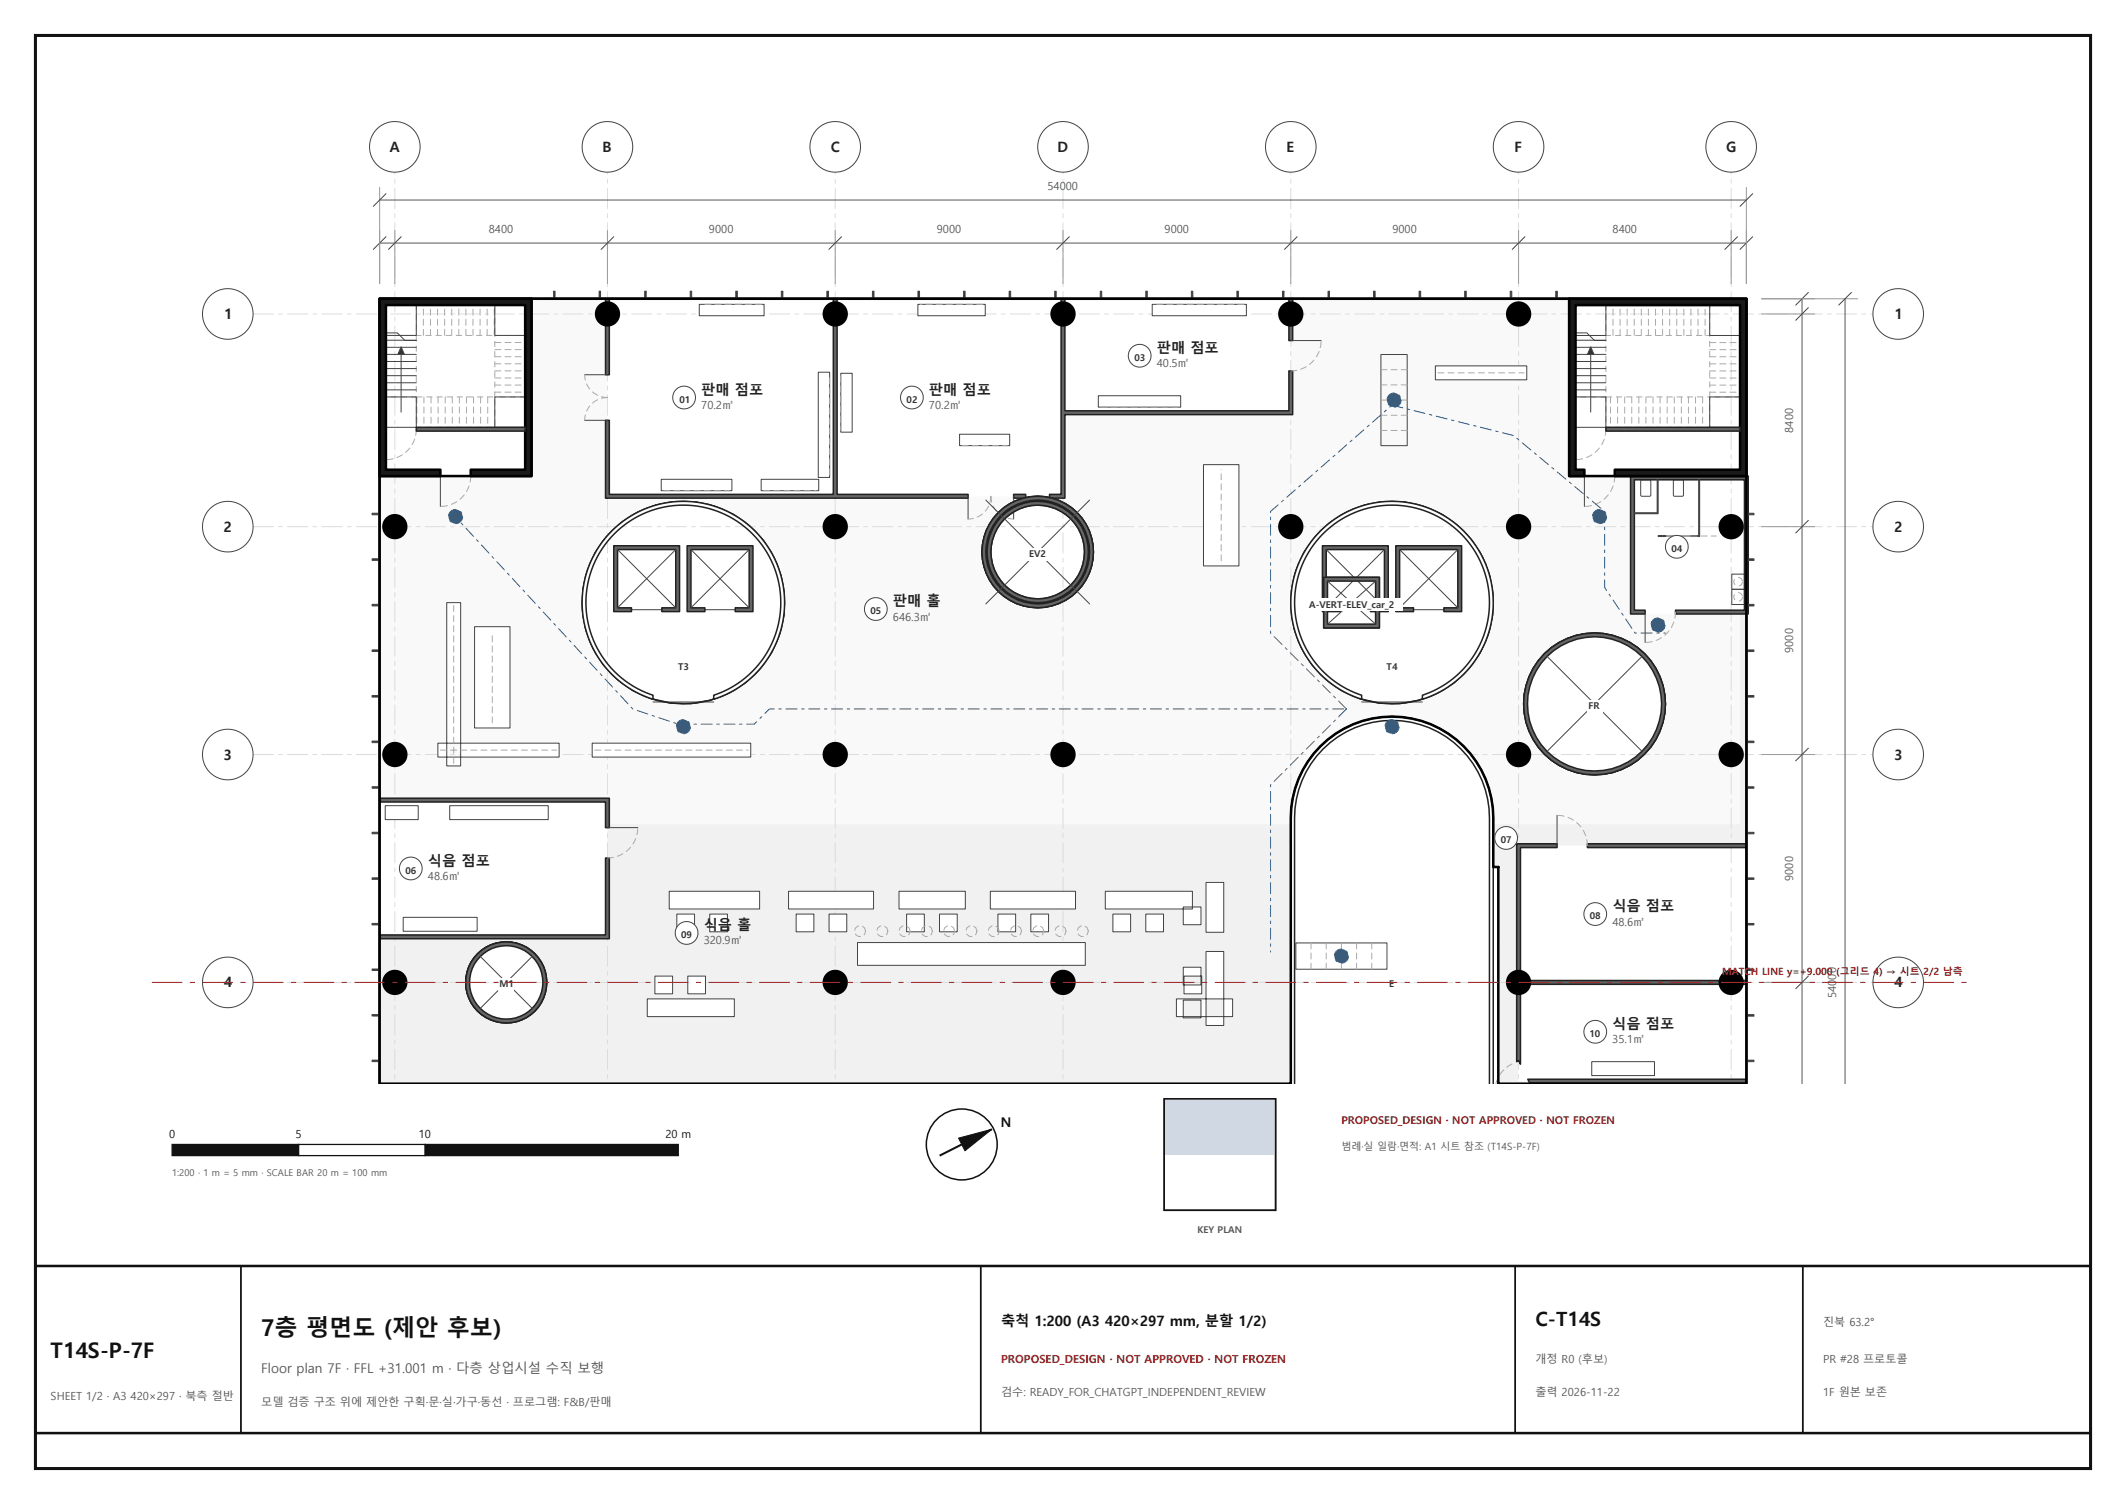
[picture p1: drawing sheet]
<svg xmlns="http://www.w3.org/2000/svg" width="420mm" height="297mm" viewBox="0 0 420 297" stroke-linecap="round" stroke-linejoin="round" font-family="sans-serif">
<path d="M7 7h406v283h-406z" fill="none" stroke="#111" stroke-width=".6"/>
<g fill="#fff">
<path d="M120 59h45v39h-45z" fill-rule="evenodd"/>
<path d="M165 59h45v39h-45z" fill-rule="evenodd"/>
<path d="M210 59h45v22.5h-45z" fill-rule="evenodd"/>
</g>
<path d="M105 59h139.3l-124.3 .1 .1 38.9 83.9 .1-1.9 .3-2.6 1.1-2.3 1.7-.9 1.1-.8 1.2a11.1 11.1 0 0 0-.7 9.7l1.5 2.5a11.1 11.1 0 0 0 7.3 4.2l1.4 .1a10.9 10.9 0 0 0 5.5-1.5l1.2-.8 2-2a11 11 0 0 0-7.7-17.6l3.9-.1 .1-.1v-16.4h44.9l.1-22.4-.1-.1h55.1v34.9l.1 .1h12.2l-.2 .4v26.7l.4 .2h21.3l-.1 41.5h-48.7l-.1-3.3-.3-1.9-.5-1.9-1-2.7a19.4 19.4 0 0 0-4-5.6l-1.4-1.4-3.3-2.1a20.4 20.4 0 0 0-13.3-2l-1.9 .5a20.3 20.3 0 0 0-12.7 11.4l-.6 1.9-.5 1.9-.3 1.9-.1 3.3h-135v-4.7l-.1-.1h-44.8l-.1 .2v9.9v-74.1h30zM301 139a14 14 0 0 0 28 0 14 14 0 0 0-28 0zM259.8 106a22.2 22.2 0 0 0-4.7 10.6 20.1 20.1 0 0 0 6.9 17.6l3.2 2.2a20 20 0 0 0 26.1-6 20 20 0 0 0-3.3-26.6l-3.1-2.2a20 20 0 0 0-22.2 1.7zM119.8 105.9l-2.2 3.3-1.6 3.5a19.9 19.9 0 0 0-.9 7.8l.6 3.8a19.3 19.3 0 0 0 3.6 7 20.8 20.8 0 0 0 17.2 7.7l3.9-.7a20.7 20.7 0 0 0 13.6-13.1l.9-3.8v-3.9a20 20 0 0 0-6.9-13.7l-3.1-2.2a19.7 19.7 0 0 0-7.5-2.4 19.7 19.7 0 0 0-7.8 .5l-3.6 1.5-3.3 2z" fill-rule="evenodd" fill="#f9f9f9"/>
<path d="M75 158h45v27h-45z" fill-rule="evenodd" fill="#fff"/>
<path d="M295 162.6l.1 .2 48.6-.1 .1-41.4h1.2v45.8l-.1-.1h-44.8l-.1 .2v46.2l44.9 .1 .1-.1v-11.4v12h-49v-42.6l-.1-.2h-.9z" fill-rule="evenodd" fill="#f1f1f1"/>
<path d="M300 167h45v27h-45z" fill-rule="evenodd" fill="#fff"/>
<path d="M75 185h44.9l.1-22.2h135v51.2h-180zM92 194a8 8 0 0 0 16 0 8 8 0 0 0-16 0z" fill-rule="evenodd" fill="#f1f1f1"/>
<path d="M300 194h45v19.5h-45z" fill-rule="evenodd" fill="#fff"/>
<g fill="none" stroke="#222" stroke-width=".3">
<path d="M119.8 106a20 20 0 0 1 17.6-6.8 20.7 20.7 0 0 1 15.4 10.8l1.5 3.6 .6 3.9a22.3 22.3 0 0 1-2.5 11.3 22.2 22.2 0 0 1-8.4 8.1 22.2 22.2 0 0 1-11.4 1.9 22.3 22.3 0 0 1-10.6-4.6 19.9 19.9 0 0 1-6.3-9.8 22.5 22.5 0 0 1 .3-11.6l1.6-3.6zM259.8 106a19.9 19.9 0 0 1 6.2-4.8 20.7 20.7 0 0 1 18.8 .4l1.6 1.1a19.8 19.8 0 0 1-4.2 34.9 18 18 0 0 1-11.5 .8 18 18 0 0 1-10.1-5.6 19.2 19.2 0 0 1-5-18.1l.4-1.9 1.6-3.6z"/>
<circle cx="205" cy="109" r="11"/>
<circle cx="315" cy="139" r="14"/>
<circle cx="100" cy="194" r="8"/>
</g>
<path d="M50 62h320M50 104h320M50 149h320M50 194h320M78 214v-180M120 214v-180M165 214v-180M210 214v-180M255 214v-180M300 214v-180M342 214v-180" fill="none" stroke="#dcdcdc" stroke-width=".2" stroke-dasharray="4 1 .8 1"/>
<path d="M161.6 73.5h2.3v20.8h-2.3zM138.1 60.1h12.8v2.2h-12.8zM130.6 94.7h14v2.2h-14zM150.4 94.7h11.3v2.2h-11.3z" fill-rule="evenodd" fill="#fff" stroke="#444" stroke-width=".2"/>
<path d="M150.4 60.1h-11.8M131.1 96.9h13M150.9 96.9h10.3M163.9 93.8v-19.8" fill="none" stroke="#aaa" stroke-width=".2" stroke-dasharray="1.2 .8"/>
<path d="M181.3 60.1h13.3v2.2h-13.3zM166.1 73.7h2.2v11.6h-2.2zM189.6 85.7h9.9v2.3h-9.9z" fill-rule="evenodd" fill="#fff" stroke="#444" stroke-width=".2"/>
<path d="M166.1 74.2v10.6M194.1 60.1h-12.3M190.1 88h8.9" fill="none" stroke="#aaa" stroke-width=".2" stroke-dasharray="1.2 .8"/>
<path d="M227.6 60.1h18.6v2.2h-18.6zM217 78.1h16.3v2.3h-16.3z" fill-rule="evenodd" fill="#fff" stroke="#444" stroke-width=".2"/>
<path d="M245.7 60.1h-17.6M217.5 80.4h15.3" fill="none" stroke="#aaa" stroke-width=".2" stroke-dasharray="1.2 .8"/>
<path d="M86.5 146.8v2.7h24v-2.7zM117 146.8v2.7h31.3v-2.7zM283.6 72.3v2.7h18v-2.7zM88.3 119v32.3h2.7v-32.3zM93.8 123.8v20h7v-20zM237.8 91.8v20h7v-20z" fill-rule="evenodd" fill="#fff" stroke="#444" stroke-width=".2"/>
<path d="M284.1 73.6h17M241.3 110.8v-18M87 148.1h23M89.6 150.8v-31.3M97.3 142.8v-18M117.5 148.1h30.3" fill="none" stroke="#aaa" stroke-width=".2" stroke-dasharray="1.2 .8"/>
<g fill="#fff" stroke="#444" stroke-width=".2">
<path d="M79.7 181.1h14.6v2.8h-14.6zM88.8 159.1h19.5v2.8h-19.5zM76.1 159.1h6.5v2.8h-6.5z" fill-rule="evenodd"/>
<path d="M127.9 197.3v3.5h17.2v-3.5zM129.4 192.8v3.5h3.5v-3.5zM135.9 192.8v3.5h3.5v-3.5zM232.4 197.3v3.5h11.1v-3.5zM233.9 192.8v3.5h3.5v-3.5zM132.2 176v3.5h17.9v-3.5zM133.7 180.5v3.5h3.5v-3.5zM140.2 180.5v3.5h3.5v-3.5zM155.8 176v3.5h16.8v-3.5zM157.3 180.5v3.5h3.5v-3.5zM163.8 180.5v3.5h3.5v-3.5zM177.6 176v3.5h13.1v-3.5zM179.1 180.5v3.5h3.5v-3.5zM185.6 180.5v3.5h3.5v-3.5zM195.6 176v3.5h16.9v-3.5zM197.1 180.5v3.5h3.5v-3.5zM203.6 180.5v3.5h3.5v-3.5zM218.4 176v3.5h17.2v-3.5zM219.9 180.5v3.5h3.5v-3.5zM226.4 180.5v3.5h3.5v-3.5zM238.3 187.9v14.6h3.5v-14.6zM233.8 197.5v3.5h3.5v-3.5zM233.8 191v3.5h3.5v-3.5zM238.3 174.3v9.8h3.5v-9.8zM233.8 179.1v3.5h3.5v-3.5zM169.4 186.1v4.5h45v-4.5z" fill-rule="evenodd"/>
</g>
<path d="M171 183.9l-.2-.7-.6-.4h-.6l-.6 .4-.2 .7 .2 .6 .6 .4h.6l.6-.4 .2-.6M175.4 183.9l-.2-.7-.6-.4h-.6l-.6 .4-.2 .7 .2 .6 .6 .4h.6l.6-.4 .2-.6M179.8 183.9l-.2-.7-.6-.4h-.6l-.6 .4-.2 .7 .2 .6 .6 .4h.6l.6-.4 .2-.6M184.2 183.9l-.2-.7-.6-.4h-.6l-.6 .4-.2 .7 .2 .6 .6 .4h.6l.6-.4 .2-.6M188.6 183.9l-.2-.7-.6-.4h-.6l-.6 .4-.2 .7 .2 .6 .6 .4h.6l.6-.4 .2-.6M193 183.9l-.2-.7-.6-.4h-.6l-.6 .4-.2 .7 .2 .6 .6 .4h.6l.6-.4 .2-.6M197.4 183.9l-.2-.7-.6-.4h-.6l-.6 .4-.2 .7 .2 .6 .6 .4h.6l.6-.4 .2-.6M201.8 183.9l-.2-.7-.6-.4h-.6l-.6 .4-.2 .7 .2 .6 .6 .4h.6l.6-.4 .2-.6M206.2 183.9l-.2-.7-.6-.4h-.6l-.6 .4-.2 .7 .2 .6 .6 .4h.6l.6-.4 .2-.6M210.6 183.9l-.2-.7-.6-.4h-.6l-.6 .4-.2 .7 .2 .6 .6 .4h.6l.6-.4 .2-.6M215 183.9l-.2-.7-.6-.4h-.6l-.6 .4-.2 .7 .2 .6 .6 .4h.6l.6-.4 .2-.6" fill="none" stroke="#aaa" stroke-width=".2" stroke-dasharray="1.2 .8"/>
<path d="M314.5 209.7h12.3v2.7h-12.3z" fill-rule="evenodd" fill="#fff" stroke="#444" stroke-width=".2"/>
<g fill="none" stroke="#444" stroke-width=".2">
<path d="M76.2 78.4h6v6h-6zM76.2 60.2h6v6h-6zM76.2 65.7h2.3l1.5 1.5h2.2M76.2 77h6M76.2 75.6h6M76.2 74.2h6M76.2 72.8h6M76.2 71.4h6M76.2 70h6M76.2 68.6h6M76.2 67.2h6M79.2 70v11.4"/>
<path d="M97.7 60.2h6v6h-6zM97.7 78.4h6v6h-6zM272.8 70h5.2v18h-5.2zM324.2 94.8l1.7-.1 .2 .2v2.8l-.1 .3h-1.6l-.2-.1zM330.6 94.8l1.7-.1 .2 .2 .1 2.9-.2 .2h-1.6l-.2-.1zM342.1 116.4h2.5v3h-2.5zM342.1 113.4h2.5v3h-2.5zM256 186.2h18v5.2h-18z"/>
</g>
<g fill="none" stroke="#aaa" stroke-width=".2" stroke-dasharray="1.2 .8" stroke-linecap="butt">
<path d="M76.2 66.2h6v12.2h-6zM82.2 60.2h15.5v6h-15.5zM82.2 78.4h15.5v6h-15.5zM97.7 66.2h6v12.2h-6z"/>
<circle cx="343.4" cy="117.9" r=".85"/>
<circle cx="343.4" cy="114.9" r=".85"/>
</g>
<g fill="none" stroke="#aaa" stroke-width=".2" stroke-dasharray="1.2 .8">
<path d="M82.4 78.4v6M83.6 66.2v-6M83.8 78.4v6M85 66.2v-6M85.2 78.4v6M86.4 66.2v-6M86.6 78.4v6M87.8 66.2v-6M88 78.4v6M89.2 66.2v-6M89.4 78.4v6M90.6 66.2v-6"/>
<path d="M90.7 78.4v6M92 66.2v-6M92.1 78.4v6M93.4 66.2v-6M93.5 78.4v6M94.8 66.2v-6M94.9 78.4v6M96.2 66.2v-6M96.3 78.4v6M97.6 66.2v-6M97.7 67.6h6M97.7 69h6"/>
<path d="M97.7 70.4h6M97.7 71.8h6M97.7 73.2h6M97.7 74.6h6M97.7 76h6M97.7 77.4h6M272.8 79h5.2M272.8 76h5.2M272.8 73h5.2M272.8 85h5.2M272.8 82h5.2M259 191.4v-5.2"/>
<path d="M262 191.4v-5.2M265 191.4v-5.2M268 191.4v-5.2M271 191.4v-5.2"/>
</g>
<path d="M79.2 68.5l.7 1.5h-1.3z" fill="#333" stroke="#444" stroke-width=".2"/>
<path d="M311.3 66.3h6v12.1h-6zM317.3 60.3h20.5v6h-20.5zM317.3 78.4h20.5v6h-20.5zM337.8 66.3h6v12.1h-6z" fill="none" stroke="#aaa" stroke-width=".2" stroke-dasharray="1.2 .8" stroke-linecap="butt"/>
<g fill="none" stroke="#444" stroke-width=".2">
<path d="M311.3 78.4h6v6h-6zM311.3 60.3h6v6h-6zM311.3 65.7h2.2l1.5 1.5h2.3M311.3 77h6M311.3 75.6h6M311.3 74.2h6M311.3 72.8h6M311.3 71.4h6M311.3 70h6M311.3 68.6h6M311.3 67.2h6M314.3 70v11.4"/>
<path d="M337.8 60.3h6v6h-6zM337.8 78.4h6v6h-6z"/>
</g>
<g fill="none" stroke="#aaa" stroke-width=".2" stroke-dasharray="1.2 .8">
<path d="M318.2 78.4v6M318.7 66.3v-6M319.6 78.4v6M320 66.3v-6M321 78.4v6M321.4 66.3v-6M322.4 78.4v6M322.8 66.3v-6M323.8 78.4v6M324.2 66.3v-6M325.2 78.4v6M325.6 66.3v-6"/>
<path d="M326.6 78.4v6M327 66.3v-6M328 78.4v6M328.4 66.3v-6M329.4 78.4v6M329.9 66.3v-6M330.8 78.4v6M331.3 66.3v-6M332.2 78.4v6M332.7 66.3v-6M333.6 78.4v6M334.1 66.3v-6"/>
<path d="M335 78.4v6M335.5 66.3v-6M336.4 78.4v6M336.9 66.3v-6M337.8 67.7h6M337.8 69h6M337.8 70.4h6M337.8 71.8h6M337.8 73.2h6M337.8 74.6h6M337.8 76h6M337.8 77.4h6"/>
</g>
<path d="M314.3 68.5l.6 1.5h-1.3z" fill="#333" stroke="#444" stroke-width=".2"/>
<path d="M299.6 166.6h8v.8h-7.2v26.2h44.6v.8h-44.6v15.7l-.4-.6-.4 .2zM313.6 166.6h31.4v.8h-31.4zM301.8 213.1h43.2v.8h-42.8zM209.6 59h.8v22.1h44.2v-7.9h.8v8.7h-45v16.5h-3.1v-.8h2.3zM254.6 59h.8v8.2h-.8zM119.6 83h.8v14.6h44.2v-38.6h.8v38.6h25.8v.8h-71.6zM119.6 59h.8v15h-.8zM200.2 97.6h2.4v.8h-2.4zM75 157.6h45.4v5.8h-.8v-5h-44.6zM75 184.6h44.6v-15.2h.8v16h-45.4z" fill-rule="evenodd" fill="#666"/>
<path d="M119.6 59h.8v15h-.8zM209.6 59h.8v22.1h44.2v-7.9h.8v8.7h-45v16.5h-3.1v-.8h2.3zM254.6 59h.8v8.2h-.8zM119.6 83h.8v14.6h44.2v-38.6h.8v38.6h25.8v.8h-71.6zM200.2 97.6h2.4v.8h-2.4zM75 157.6h45.4v5.8h-.8v-5h-44.6zM299.6 166.6h8v.8h-7.2v26.2h44.6v.8h-44.6v15.7l-.4-.6-.4 .2zM313.6 166.6h31.4v.8h-31.4zM75 184.6h44.6v-15.2h.8v16h-45.4zM301.8 213.1h43.2v.8h-42.8z" fill="none" stroke="#222" stroke-width=".3"/>
<path d="M322.1 94h23.3v27.2h-14.4v-.7h13.6v-25.8h-21.7v25.8h2.1v.7h-2.9z" fill-rule="evenodd" fill="#666" stroke="#222" stroke-width=".3"/>
<g fill="#888" stroke="#444" stroke-width=".2">
<path d="M327.4 94.7h.2v6.7h-.2z" fill-rule="evenodd"/>
<path d="M322.9 101.3h4.5v.1h-4.5z" fill-rule="evenodd"/>
<path d="M335.6 94.7h.2v11.3h-.2z" fill-rule="evenodd"/>
<path d="M327.6 105.8h1.5v.2h-1.5z" fill-rule="evenodd"/>
<path d="M334.1 105.8h1.5v.2h-1.5z" fill-rule="evenodd"/>
</g>
<g fill="none" stroke="#444" stroke-width=".2">
<path d="M105 58.8h205v.2h-143.5h-61.5zM115.5 74h4.5M255 67.2h6M74.8 94h.2v120h-.2zM76.2 84.8v6M87 94v6M115.5 83h4.5M191.2 98v4.5M200.2 98v4.5M311.3 84.8v6M313 94v6M345 94h.2v120h-.2z"/>
<path d="M329.1 105.8h5M124.7 120.4h6M129 138.6h12M139.2 120.4h6M264.8 120.4h5.9M269 138.6h12M279.2 120.4h6M325 120.9v6M120 163.4h6M307.6 161v6"/>
</g>
<g fill="none" stroke="#aaa" stroke-width=".2" stroke-dasharray="1.2 .8">
<path d="M120 78.5a4.5 4.5 0 0 0-4.5 4.5M120 78.5a4.5 4.5 0 0 1-4.5-4.5M255 73.2a6 6 0 0 0 6-6M82.2 84.8a6 6 0 0 1-6 6M93 94a6 6 0 0 1-6 6M195.8 98a4.5 4.5 0 0 0 4.4 4.5M195.8 98a4.5 4.5 0 0 1-4.6 4.5M317.3 84.8a6 6 0 0 1-6 6M319 94a6 6 0 0 1-6 6M334.1 105.8h5M331 120.9a6 6 0 0 1-6 6M120 169.4a6 6 0 0 0 6-6"/>
<path d="M313.6 167a6 6 0 0 0-6-6M298.7 210.1a5.9 5.9 0 0 0-3.2 3.9"/>
</g>
<path d="M73.5 209.3l1.3 .1v.3l-1.3-.1zM73.5 200.4h1.3v.2h-1.3zM73.5 191.4h1.3v.2h-1.3zM73.5 182.4h1.3v.2h-1.3zM73.5 173.4h1.3v.2h-1.3zM73.5 164.4l1.3-.1v.3h-1.3zM73.5 155.4h1.3v.3l-1.3-.1zM73.5 146.3h1.3v.4l-1.3-.1zM73.5 137.3h1.3v.4h-1.3zM73.5 128.3h1.3v.4h-1.3zM73.5 119.3h1.3v.3l-1.3 .1zM73.5 110.3h1.3v.4h-1.3zM73.5 101.4l1.3-.1v.4h-1.3zM109.4 57.5h.3l-.1 1.3h-.2zM136.4 57.5h.2v1.3h-.2zM118.4 57.5h.2v1.3h-.2zM127.4 57.5h.3l-.1 1.3h-.2zM154.4 57.5h.3v1.3h-.3zM244.4 57.5h.2l.1 1.3h-.3zM253.4 57.5h.3l-.1 1.3h-.2zM262.4 57.5h.3l-.1 1.3h-.2zM289.3 57.5h.4v1.3h-.3zM199.4 57.5h.3v1.3h-.4zM235.4 57.5h.2l.1 1.3h-.3zM280.3 57.5h.4v1.3h-.3zM190.4 57.5h.3v1.3h-.4zM145.4 57.5h.3v1.3h-.3zM163.4 57.5h.3v1.3h-.4zM181.3 57.5h.4v1.3h-.4zM226.4 57.5h.2l.1 1.3h-.3zM208.4 57.5h.3v1.3h-.3zM271.3 57.5h.4v1.3h-.3zM217.4 57.5h.2l.1 1.3h-.3zM172.4 57.5h.3v1.3h-.4zM345.2 209.4h1.3v.2l-1.3 .1zM345.2 200.4h1.3v.3h-1.3zM345.2 191.4h1.3v.2h-1.3zM345.2 182.4h1.3v.3l-1.3-.1zM345.2 173.4h1.3v.3h-1.3zM345.2 164.4h1.3v.3h-1.3zM345.2 155.4h1.3v.3h-1.3zM345.2 146.3l1.3 .1v.3h-1.3zM345.2 137.4l1.3-.1v.4h-1.3zM345.2 128.4l1.3-.1v.4h-1.3zM345.2 119.4l1.3-.1v.4h-1.3zM345.2 110.4l1.3-.1v.4h-1.3zM345.2 101.4h1.3v.3l-1.3-.1zM298.3 57.5h.4v1.3h-.3zM307.3 57.5h.4v1.3h-.4z" fill-rule="evenodd" fill="#333" stroke="#444" stroke-width=".2"/>
<g fill="none" stroke="#222" stroke-width=".3">
<path d="M261.5 114h11v10h-11zM255 214v-52.5a20 20 0 0 1 20-20 20 20 0 0 1 20 20v52.5"/>
<circle cx="135" cy="119" r="20"/>
<circle cx="205" cy="109" r="9.3"/>
<circle cx="205" cy="109" r="11"/>
<circle cx="275" cy="119" r="20"/>
<circle cx="315" cy="139" r="14"/>
<circle cx="100" cy="194" r="8"/>
</g>
<path d="M301 139a14 14 0 0 1 28 0 14 14 0 0 1-28 0zM301.8 139a13.2 13.2 0 0 0 26.4 0 13.2 13.2 0 0 0-26.4 0z" fill-rule="evenodd" fill="#666" stroke="#222" stroke-width=".3"/>
<path d="M305.6 129.6l18.8 18.8M324.4 129.6l-18.8 18.8" fill="none" stroke="#444" stroke-width=".2"/>
<path d="M92 194a8 8 0 0 1 16 0 8 8 0 0 1-16 0zM92.8 194a7.2 7.2 0 0 0 14.4 0 7.2 7.2 0 0 0-14.4 0z" fill-rule="evenodd" fill="#666" stroke="#222" stroke-width=".3"/>
<path d="M94.9 188.9l10.2 10.2M105.1 188.9l-10.2 10.2" fill="none" stroke="#444" stroke-width=".2"/>
<path d="M120.9 104.9a20 20 0 0 1 31.2 3.7 20 20 0 0 1-11.1 29.5v-.8a19.2 19.2 0 0 0 9.6-29.6 19.2 19.2 0 0 0-31.2 0 19.2 19.2 0 0 0 9.6 29.6v.8a20 20 0 0 1-8.1-33.2z" fill-rule="evenodd" fill="#fff" stroke="#222" stroke-width=".3"/>
<path d="M121.2 107.8h13v13h-3.5v-.8h2.8v-11.5h-11.5v11.5h2.7v.8h-3.5z" fill-rule="evenodd" fill="#666" stroke="#222" stroke-width=".3"/>
<path d="M122 108.5l11.5 11.5M133.5 108.5l-11.5 11.5" fill="none" stroke="#444" stroke-width=".2"/>
<path d="M135.8 107.8h12.9v13h-3.5v-.8h2.8v-11.5h-11.5v11.5h2.7v.8h-3.4z" fill-rule="evenodd" fill="#666" stroke="#222" stroke-width=".3"/>
<path d="M136.5 108.5l11.5 11.5M148 108.5l-11.5 11.5" fill="none" stroke="#444" stroke-width=".2"/>
<path d="M260.9 104.9a20 20 0 0 1 31.2 3.7 20 20 0 0 1-11.1 29.5v-.8a19.2 19.2 0 0 0 9.6-29.6 19.2 19.2 0 0 0-31.2 0 19.2 19.2 0 0 0 9.6 29.6v.8a20 20 0 0 1-8.1-33.2z" fill-rule="evenodd" fill="#fff" stroke="#222" stroke-width=".3"/>
<path d="M261.2 107.8h13.1v13h-3.6v-.8h2.8v-11.5h-11.5v11.5h2.8v.8h-3.6z" fill-rule="evenodd" fill="#666" stroke="#222" stroke-width=".3"/>
<path d="M262 108.5l11.5 11.5M273.5 108.5l-11.5 11.5" fill="none" stroke="#444" stroke-width=".2"/>
<path d="M275.7 107.8h13.1v13h-3.6v-.8h2.8v-11.5h-11.5v11.5h2.7v.8h-3.5z" fill-rule="evenodd" fill="#666" stroke="#222" stroke-width=".3"/>
<path d="M276.5 108.5l11.5 11.5M288 108.5l-11.5 11.5" fill="none" stroke="#444" stroke-width=".2"/>
<path d="M260.9 147.4a20 20 0 0 1 21.8-4.4 20 20 0 0 1 12.3 18.5v52.5h-40v-52.5a20 20 0 0 1 5.9-14.1zM261.4 147.9a19.3 19.3 0 0 0-5.7 13.6l.1 52.5h38.4v-52.5a19.2 19.2 0 0 0-11.8-17.8 19.2 19.2 0 0 0-21 4.2z" fill-rule="evenodd" fill="#fff"/>
<path d="M255 214v-52.5a20 20 0 0 1 20-20 20 20 0 0 1 20 20v52.5M255.8 214l-.1-52.5a19.3 19.3 0 0 1 19.3-19.2 19.3 19.3 0 0 1 19.2 19.2v52.5" fill="none" stroke="#222" stroke-width=".3"/>
<path d="M261.5 114h11v10h-11zM262.3 114.8v8.5h9.5v-8.5z" fill-rule="evenodd" fill="#666" stroke="#222" stroke-width=".3"/>
<path d="M262.3 114.8l9.5 8.5M271.8 114.8l-9.5 8.5" fill="none" stroke="#444" stroke-width=".2"/>
<path d="M194 109a11 11 0 0 1 22 0 11 11 0 0 1-22 0zM194.8 109a10.2 10.2 0 0 0 20.4 0 10.2 10.2 0 0 0-20.4 0zM195 109a10 10 0 0 1 20 0 10 10 0 0 1-20 0zM195.8 109a9.2 9.2 0 0 0 18.4 0 9.2 9.2 0 0 0-18.4 0z" fill-rule="evenodd" fill="#666" stroke="#222" stroke-width=".3"/>
<path d="M194.7 98.8l20.6 20.5M215.3 98.8l-20.6 20.5" fill="none" stroke="#444" stroke-width=".2"/>
<path d="M75 59h30v35h-30zM310 59h35v35h-35z" fill="none" stroke="#000" stroke-width=".5"/>
<path d="M75 59h30v35h-12v-1.2h10.7v-32.6h-27.5v32.6h10.8v1.2h-12z" fill-rule="evenodd" fill="#1a1a1a" stroke="#000" stroke-width=".5"/>
<path d="M82.2 84.4h21.5v.7h-21.5z" fill-rule="evenodd" fill="#666" stroke="#222" stroke-width=".3"/>
<path d="M310 59h35v35h-26v-1.2h24.8v-32.5h-32.5v32.5h1.7v1.2h-3z" fill-rule="evenodd" fill="#1a1a1a" stroke="#000" stroke-width=".5"/>
<path d="M317.3 84.4h26.5v.7h-26.5z" fill-rule="evenodd" fill="#666" stroke="#222" stroke-width=".3"/>
<path d="M75 59h270v155h-49v-42.8h-1v-4.8a41.6 41.6 0 0 0-.2-7.8 20 20 0 0 0-21.3-17 20 20 0 0 0-18.5 19.9v52.5h-180z" fill="none" stroke="#000" stroke-width=".5"/>
<g fill="#000" stroke="#000" stroke-width=".5">
<circle cx="120" cy="62" r="2.25"/>
<circle cx="165" cy="62" r="2.25"/>
<circle cx="210" cy="62" r="2.25"/>
<circle cx="255" cy="62" r="2.25"/>
<circle cx="300" cy="62" r="2.25"/>
<circle cx="78" cy="104" r="2.25"/>
<circle cx="165" cy="104" r="2.25"/>
<circle cx="255" cy="104" r="2.25"/>
<circle cx="300" cy="104" r="2.25"/>
<circle cx="342" cy="104" r="2.25"/>
<circle cx="78" cy="149" r="2.25"/>
<circle cx="165" cy="149" r="2.25"/>
<circle cx="210" cy="149" r="2.25"/>
<circle cx="300" cy="149" r="2.25"/>
<circle cx="342" cy="149" r="2.25"/>
<circle cx="78" cy="194" r="2.25"/>
<circle cx="165" cy="194" r="2.25"/>
<circle cx="210" cy="194" r="2.25"/>
<circle cx="300" cy="194" r="2.25"/>
<circle cx="342" cy="194" r="2.25"/>
</g>
<path d="M275 80l24 6 18 15M89 101l36 39 9 3M317 101v15l6 9h6M134 143h15l3-3h114M266 140l-15 15v33M266 140l-15-15v-24l24-21" fill="none" stroke="#2f5d8a" stroke-width=".2" stroke-dasharray="2.2 .9 .5 .9"/>
<g fill="#2f5d8a" stroke="#2f5d8a" stroke-width=".2" stroke-dasharray="2.2 .9 .5 .9" stroke-linecap="butt">
<circle cx="90" cy="102" r="1.4"/>
<circle cx="316" cy="102" r="1.4"/>
<circle cx="135" cy="143.5" r="1.4"/>
<circle cx="275" cy="143.5" r="1.4"/>
<circle cx="327.5" cy="123.4" r="1.4"/>
<circle cx="275.4" cy="79" r="1.4"/>
<circle cx="265" cy="188.8" r="1.4"/>
</g>
<g fill="#fff" stroke="#444" stroke-width=".2">
<circle cx="135.1" cy="78.5" r="2.25"/>
<circle cx="180.1" cy="78.5" r="2.25"/>
<circle cx="225.1" cy="70.3" r="2.25"/>
<circle cx="331.3" cy="108" r="2.25"/>
<circle cx="173" cy="120.3" r="2.25"/>
<circle cx="81.2" cy="171.5" r="2.25"/>
<circle cx="297.5" cy="165.5" r="2.25"/>
<circle cx="315.1" cy="180.5" r="2.25"/>
<circle cx="135.6" cy="184.2" r="2.25"/>
<circle cx="315.1" cy="203.7" r="2.25"/>
</g>
<g fill="#fff">
<path d="M313.5 138.2h3v2.5h-3z"/>
<path d="M98.5 193.2h3v2.5h-3z"/>
<path d="M133.5 130.6h3v2.5h-3z"/>
<path d="M273.5 130.6h3v2.5h-3z"/>
<path d="M274.1 193.2h1.8v2.5h-1.8z"/>
<path d="M257 118.2h20v2.5h-20z"/>
<path d="M202.9 108.2h4.2v2.5h-4.2z"/>
</g>
<path d="M75 39.5h270M75 48h270M356 59v155M364.5 59v155" fill="none" stroke="#555" stroke-width=".2"/>
<g fill="none" stroke="#999" stroke-width=".2">
<path d="M75 37v19M345 37v19M78 45.5v10.5M120 45.5v10.5M165 45.5v10.5M210 45.5v10.5M255 45.5v10.5M300 45.5v10.5M342 45.5v10.5M348 59h19M348 62h10.5M348 104h10.5"/>
<path d="M348 149h10.5M348 194h10.5"/>
</g>
<g fill="none" stroke="#444" stroke-width=".2">
<path d="M76.2 38.3l-2.5 2.5M346.2 38.3l-2.4 2.5M76.2 46.8l-2.5 2.4M79.2 46.8l-2.5 2.4M121.2 46.8l-2.5 2.4M166.3 46.8l-2.6 2.4M211.3 46.8l-2.6 2.4M256.3 46.8l-2.5 2.4M301.3 46.8l-2.5 2.4M343.2 46.8l-2.4 2.4M346.2 46.8l-2.4 2.4M357.2 57.7l-2.5 2.6"/>
<path d="M365.8 57.7l-2.6 2.6M357.2 60.7l-2.5 2.6M357.2 102.8l-2.5 2.5M357.2 147.8l-2.5 2.5M357.2 192.8l-2.5 2.5"/>
</g>
<g fill="#fff" stroke="#444" stroke-width=".2">
<circle cx="78" cy="29" r="5"/>
<circle cx="120" cy="29" r="5"/>
<circle cx="165" cy="29" r="5"/>
<circle cx="210" cy="29" r="5"/>
<circle cx="255" cy="29" r="5"/>
<circle cx="300" cy="29" r="5"/>
<circle cx="342" cy="29" r="5"/>
<circle cx="45" cy="194" r="5"/>
<circle cx="375" cy="194" r="5"/>
<circle cx="45" cy="149" r="5"/>
<circle cx="375" cy="149" r="5"/>
<circle cx="45" cy="104" r="5"/>
<circle cx="375" cy="104" r="5"/>
<circle cx="45" cy="62" r="5"/>
<circle cx="375" cy="62" r="5"/>
</g>
<path d="M30 194h360" fill="none" stroke="#9b1c1c" stroke-width=".2" stroke-dasharray="6 1.5 1 1.5" stroke-linecap="butt"/>
<path d="M34 226h25v2.2h-25z" fill="#111" stroke="#111" stroke-width=".25"/>
<path d="M59 226h25v2.2h-25z" fill="#fff" stroke="#111" stroke-width=".25"/>
<path d="M84 226h50v2.2h-50z" fill="#111" stroke="#111" stroke-width=".25"/>
<circle cx="190" cy="226" r="7" fill="none" stroke="#111" stroke-width=".3"/>
<path d="M185.6 228.2l10.3-5.2z" fill="#000" stroke="#111" stroke-width=".4"/>
<path d="M189.4 224.7l6.5-1.7-5.3 4.2z" fill="#111" stroke="#111" stroke-width=".2"/>
<path d="M230 217h22v22h-22z" fill="#fff" stroke="#111" stroke-width=".3"/>
<path d="M230 217h22v11h-22z" fill="#cfd8e3"/>
<path d="M230 217h22v22h-22z" fill="none" stroke="#111" stroke-width=".3"/>
<path d="M7 250h406v33h-406z" fill="none" stroke="#111" stroke-width=".5"/>
<path d="M47.6 250v33M193.8 250v33M299.3 250v33M356.2 250v33" fill="none" stroke="#111" stroke-width=".35"/>
<text font-size="4.6" fill="#111" x="51.6" y="263.9">7층 평면도 (제안 후보)</text>
<text font-size="4.2" fill="#111" x="10" y="268.1">T14S-P-7F</text>
<text font-size="3.9" fill="#111" x="303.3" y="261.9">C-T14S</text>
<g font-size="2.8" fill="#222">
<text x="77" y="30">A</text>
<text x="119" y="30">B</text>
<text x="164.1" y="30">C</text>
<text x="208.9" y="30">D</text>
<text x="254.2" y="30">E</text>
<text x="299.2" y="30">F</text>
<text x="341" y="30">G</text>
<text x="44.3" y="63">1</text>
<text x="374.3" y="63">1</text>
<text x="228.5" y="69.7">판매 점포</text>
<text x="138.5" y="78">판매 점포</text>
<text x="183.5" y="78">판매 점포</text>
<text x="44.2" y="105">2</text>
<text x="374.2" y="105">2</text>
<text x="176.4" y="119.7">판매 홀</text>
<text x="44.2" y="150">3</text>
<text x="374.2" y="150">3</text>
<text x="84.5" y="171">식음 점포</text>
<text x="318.5" y="180">식음 점포</text>
<text x="139" y="183.7">식음 홀</text>
<text x="44.2" y="195">4</text>
<text x="374.2" y="195">4</text>
<text x="318.5" y="203.2">식음 점포</text>
</g>
<text font-size="2.8" fill="#111" x="197.8" y="261.9">축척 1:200 (A3 420×297 mm, 분할 1/2)</text>
<text font-size="2.6" fill="#111" x="197.7" y="222.6">N</text>
<text font-size="2.6" fill="#555" x="51.6" y="271.1">Floor plan 7F · FFL +31.001 m · 다층 상업시설 수직 보행</text>
<g font-size="2.2" fill="#555">
<text x="206.9" y="37.5">54000</text>
<text x="96.6" y="46">8400</text>
<text x="140.1" y="46">9000</text>
<text x="185.1" y="46">9000</text>
<text x="230.1" y="46">9000</text>
<text x="275.1" y="46">9000</text>
<text x="318.6" y="46">8400</text>
<text x="228.5" y="72.5">40.5㎡</text>
<text x="138.5" y="80.8">70.2㎡</text>
<text x="183.5" y="80.8">70.2㎡</text>
<text x="354.2" y="85.4" transform="rotate(-90 354.2 85.4)">8400</text>
<text x="176.4" y="122.5">646.3㎡</text>
<text x="354.2" y="128.9" transform="rotate(-90 354.2 128.9)">9000</text>
<text x="84.5" y="173.8">48.6㎡</text>
<text x="354.2" y="173.9" transform="rotate(-90 354.2 173.9)">9000</text>
<text x="318.5" y="182.8">48.6㎡</text>
<text x="139" y="186.5">320.9㎡</text>
<text x="362.8" y="197.1" transform="rotate(-90 362.8 197.1)">54000</text>
<text x="318.5" y="206">35.1㎡</text>
<text x="360.2" y="261.9">진북 63.2°</text>
<text x="303.3" y="269.1">개정 R0 (후보)</text>
<text x="360.2" y="269.1">PR #28 프로토콜</text>
<text x="197.8" y="275.7">검수: READY_FOR_CHATGPT_INDEPENDENT_REVIEW</text>
<text x="303.3" y="275.7">출력 2026-11-22</text>
<text x="360.2" y="275.7">1F 원본 보존</text>
<text x="10" y="276.4">SHEET 1/2 · A3 420×297 · 북측 절반</text>
<text x="51.6" y="277.7">모델 검증 구조 위에 제안한 구획·문·실·가구·동선 · 프로그램: F&amp;B/판매</text>
</g>
<g font-size="2.2" fill="#111">
<text x="33.4" y="224.8">0</text>
<text x="58.4" y="224.8">5</text>
<text x="82.7" y="224.8">10</text>
<text x="131.4" y="224.8">20 m</text>
</g>
<text font-size="2.2" fill="#9b1c1c" x="197.8" y="269.1">PROPOSED_DESIGN · NOT APPROVED · NOT FROZEN</text>
<text font-size="2.1" fill="#9b1c1c" x="265" y="222">PROPOSED_DESIGN · NOT APPROVED · NOT FROZEN</text>
<text font-size="2" fill="#9b1c1c" x="340.2" y="192.5">MATCH LINE y=+9.000 (그리드 4) → 시트 2/2 남측</text>
<text font-size="2" fill="#555" x="265" y="227">범례·실 일람·면적: A1 시트 참조 (T14S-P-7F)</text>
<g font-size="1.9" fill="#333">
<text x="224.1" y="71.3">03</text>
<text x="134.2" y="79.5">01</text>
<text x="179.1" y="79.5">02</text>
<text x="203.3" y="110">EV2</text>
<text x="330.2" y="109">04</text>
<text x="172" y="121.3">05</text>
<text x="258.6" y="120">A-VERT-ELEV_car_2</text>
<text x="134" y="132.4">T3</text>
<text x="273.9" y="132.4">T4</text>
<text x="313.8" y="140">FR</text>
<text x="296.5" y="166.5">07</text>
<text x="80.1" y="172.5">06</text>
<text x="134.6" y="185.2">09</text>
<text x="314.1" y="181.5">08</text>
<text x="98.7" y="195">M1</text>
<text x="274.5" y="195">E</text>
<text x="314" y="204.8">10</text>
</g>
<g font-size="1.9" fill="#555">
<text x="34" y="232.2">1:200 · 1 m = 5 mm · SCALE BAR 20 m = 100 mm</text>
<text x="236.6" y="243.5">KEY PLAN</text>
</g>
</svg>
